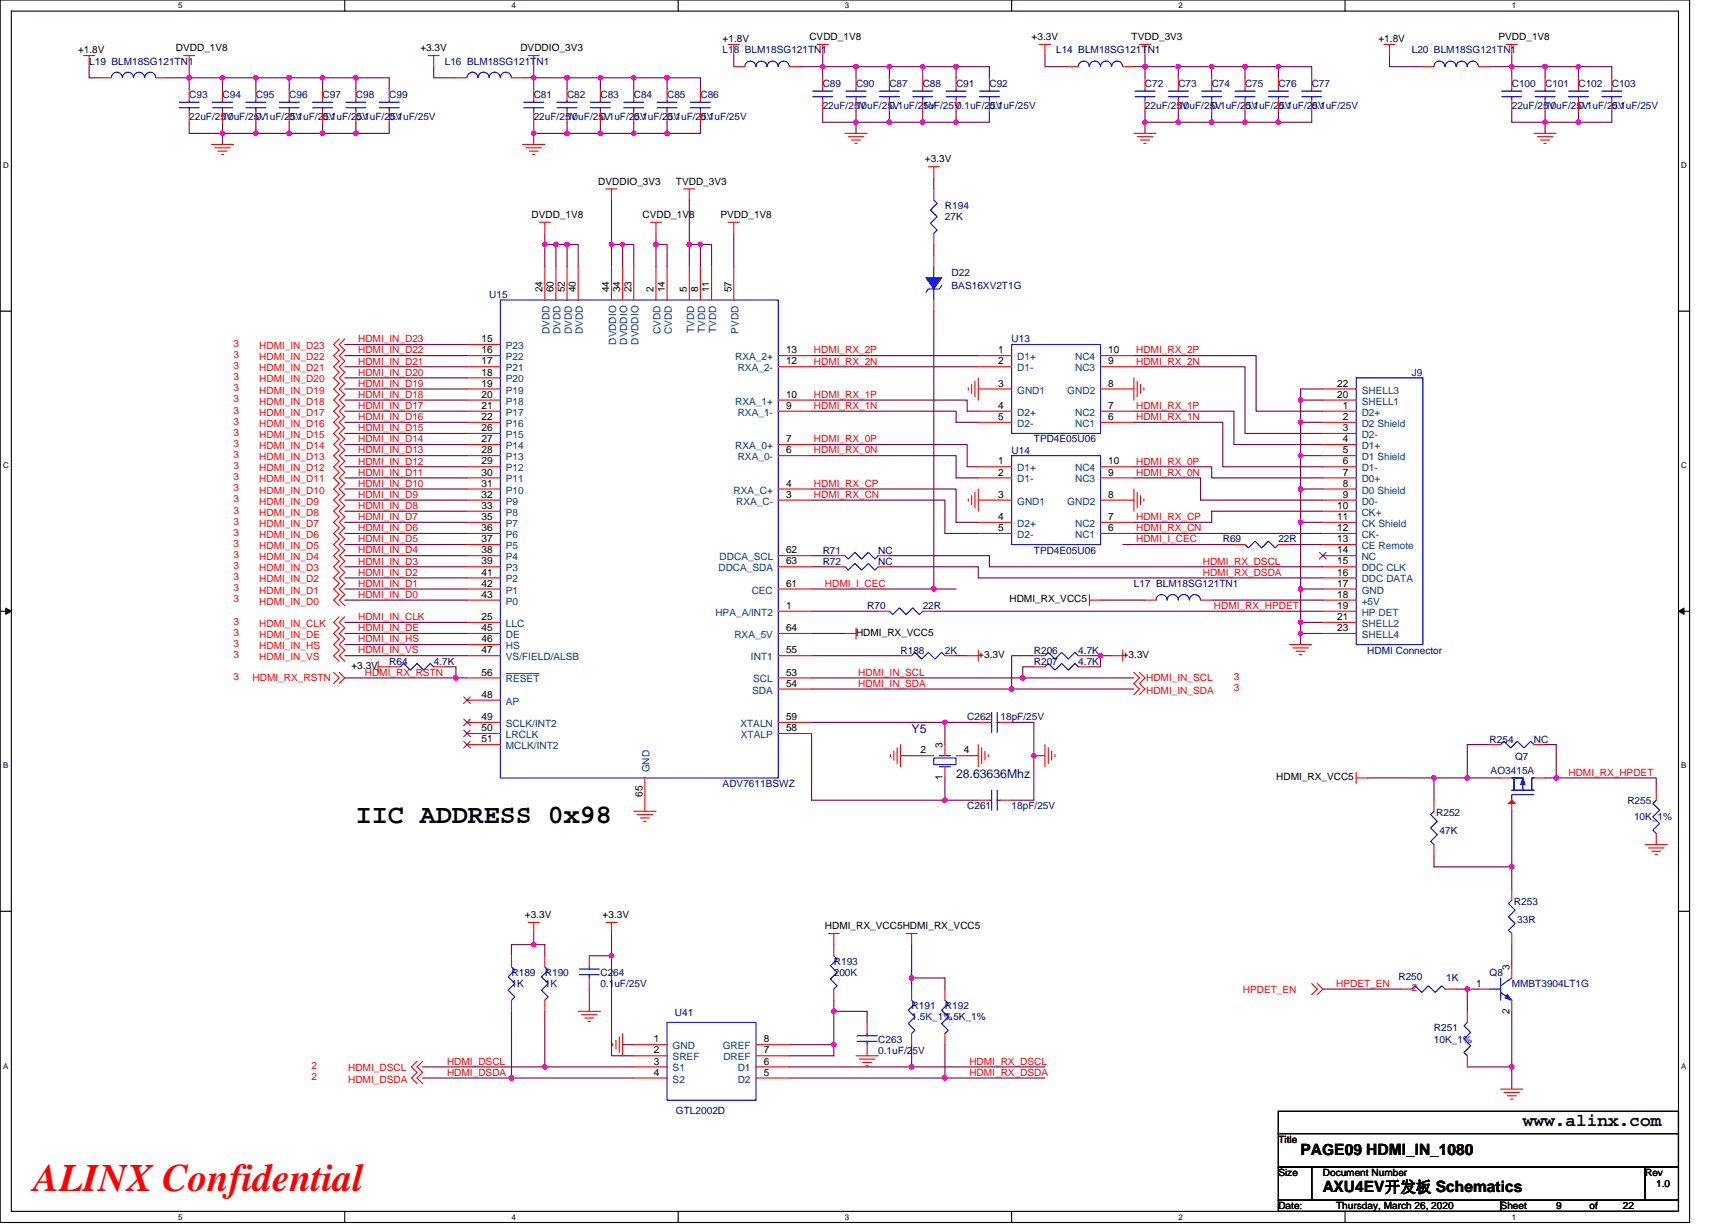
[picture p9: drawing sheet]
<svg xmlns="http://www.w3.org/2000/svg" width="297mm" height="210mm" viewBox="0 0 297 210" stroke-linecap="round" stroke-linejoin="round" font-family="sans-serif">
<path d="M0 0h289.6v209.5h-289.6zM1.9 1.9h285.8v205.7h-285.8z" fill="none" stroke="#000" stroke-width=".19"/>
<g fill="#fff">
<path d="M30.5 .2h.8v1.5h-.8z"/>
<path d="M30.5 207.8h.8v1.6h-.8z"/>
</g>
<path d="M59.1 0v1.9M59.1 207.6v1.9" fill="none" stroke="#000" stroke-width=".19"/>
<g fill="#fff">
<path d="M87.7 .2h.7v1.5h-.7z"/>
<path d="M87.7 207.8h.7v1.6h-.7z"/>
</g>
<path d="M116.2 0v1.9M116.2 207.6v1.9" fill="none" stroke="#000" stroke-width=".19"/>
<g fill="#fff">
<path d="M144.8 .2h.8v1.5h-.8z"/>
<path d="M144.8 207.8h.8v1.6h-.8z"/>
</g>
<path d="M173.4 0v1.9M173.4 207.6v1.9" fill="none" stroke="#000" stroke-width=".19"/>
<g fill="#fff">
<path d="M202 .2h.7v1.5h-.7z"/>
<path d="M202 207.8h.7v1.6h-.7z"/>
</g>
<path d="M230.5 0v1.9M230.5 207.6v1.9" fill="none" stroke="#000" stroke-width=".19"/>
<g fill="#fff">
<path d="M259.1 .2h.8v1.5h-.8z"/>
<path d="M259.1 207.8h.8v1.6h-.8z"/>
<path d="M.5 27.6h1v1.5h-1z"/>
<path d="M288.2 27.6h1v1.5h-1z"/>
<path d="M.5 79.1h1v1.5h-1z"/>
<path d="M288.2 79.1h1v1.5h-1z"/>
</g>
<path d="M0 53.3h1.9M287.7 53.3h1.9" fill="none" stroke="#000" stroke-width=".19"/>
<g fill="#fff">
<path d="M.5 130.5h.9v1.5h-.9z"/>
<path d="M288.2 130.5h.9v1.5h-.9z"/>
</g>
<path d="M0 104.8h1.9M287.7 104.8h1.9" fill="none" stroke="#000" stroke-width=".19"/>
<path d="M1 104.2l.9 .6-.9 .5zM287.7 104.8l.9-.6v1.1z" fill="#000" stroke="#000" stroke-width=".17"/>
<g fill="#fff">
<path d="M.5 181.9h.9v1.6h-.9z"/>
<path d="M288.2 181.9h.9v1.6h-.9z"/>
</g>
<path d="M0 156.2h1.9M287.7 156.2h1.9M219.1 190.5h68.6v3.8h-68.6zM219.1 194.3h68.6v5.7h-68.6zM219.1 200h5.7v5.7h-5.7zM219.1 205.7h38.1v1.9h-38.1zM224.8 200h57.2v5.7h-57.2zM257.2 205.7h30.5v1.9h-30.5zM282 200h5.7v5.7h-5.7z" fill="none" stroke="#000" stroke-width=".19"/>
<g fill="none" stroke="#800040" stroke-width=".19">
<path d="M15.3 11.4v1.9h1.9M28.6 13.3h3.8M32.4 11.4v1.9M32.4 13.3h5.7M32.4 13.3v1.9M38.1 13.3h5.8M38.1 13.3v1.9M43.9 13.3h5.7M43.9 13.3v1.9M49.6 13.3h5.7M49.6 13.3v1.9M55.3 13.3h5.7"/>
<path d="M55.3 13.3v1.9M61 13.3h5.7v1.9M61 13.3v1.9M74.3 11.4v1.9h3.8M89.6 13.3h1.9M91.5 11.4v1.9M91.5 13.3v1.9M91.5 13.3h5.7M97.2 13.3h5.7M97.2 13.3v1.9M102.9 13.3v1.9M102.9 13.3h5.7"/>
<path d="M108.6 13.3h5.7M108.6 13.3v1.9M114.3 13.3v1.9M114.3 13.3h5.8v1.9M125.8 9.5v1.9M137.2 11.4h3.8M141 11.4v1.9M141 19.1v1.9h5.7M141 9.5v1.9M141 11.4h5.7M146.7 11.4v1.9M146.7 11.4h5.7"/>
<path d="M146.7 19.1v1.9M152.4 11.4v1.9M152.4 19.1v1.9M152.4 11.4h5.8M158.2 19.1v1.9M158.2 11.4v1.9M158.2 11.4h5.7M163.9 19.1v1.9M163.9 11.4v1.9M163.9 11.4h5.7v1.9M169.6 19.1v1.9h-5.7M179.1 9.5v1.9h3.8"/>
<path d="M194.3 11.4h2M196.3 19.1v1.9M196.3 11.4h5.7M196.3 9.5v1.9M196.3 11.4v1.9M202 11.4v1.9M202 19.1v1.9M202 11.4h5.7M207.7 19.1v1.9M207.7 11.4v1.9M207.7 11.4h5.7M213.4 11.4v1.9"/>
<path d="M213.4 11.4h5.7M213.4 19.1v1.9M219.1 19.1v1.9M219.1 11.4v1.9M219.1 11.4h5.7v1.9M224.8 19.1v1.9h-5.7M238.2 9.5v1.9h5.7M255.3 11.4h3.8M259.1 9.5v1.9M259.1 19.1v1.9h5.7M259.1 11.4v1.9M259.1 11.4h5.7"/>
<path d="M264.8 19.1v1.9M264.8 11.4v1.9M264.8 11.4h5.7M270.5 11.4h5.8v1.9M270.5 19.1v1.9M270.5 11.4v1.9M276.3 19.1v1.9h-5.8M32.4 21v1.9h5.7M38.1 21v1.9M38.1 22.9h5.8M38.1 22.9v1.9M43.9 21v1.9"/>
<path d="M43.9 22.9h5.7M49.6 22.9h5.7M49.6 21v1.9M55.3 22.9h5.7M55.3 21v1.9M61 21v1.9M66.7 21v1.9h-5.7M91.5 21v1.9h5.7M91.5 22.9v1.9M97.2 21v1.9M97.2 22.9h5.7M102.9 21v1.9"/>
<path d="M102.9 22.9h5.7M104.8 34.3v7.6M108.6 21v1.9M108.6 22.9h5.7M114.3 21v1.9M118.1 34.3v7.6M120.1 21v1.9h-5.8M146.7 21h5.7M146.7 21v1.9M152.4 21h5.8M158.2 21h5.7M160.1 30.5v1.9"/>
<path d="M196.3 21v1.9M196.3 21h5.7M202 21h5.7M207.7 21h5.7M213.4 21h5.7M264.8 21h5.7M264.8 21v1.9M59.1 59.1h20.9M93.4 41.9v3.8M93.4 40v1.9h1.9M95.3 41.9v3.8M95.3 41.9h1.9v3.8"/>
<path d="M97.2 41.9h1.9v3.8M104.8 41.9h1.9v3.8M104.8 41.9v3.8M106.7 41.9h1.9v3.8M112.4 41.9h1.9v3.8M112.4 41.9v3.8M112.4 40v1.9M118.1 41.9h2v3.8M118.1 41.9v3.8M120.1 41.9h1.9v3.8M125.8 40v5.7M160.1 41.9v1.9"/>
<path d="M160.1 53.3v47.7M59.1 78.1h20.9M59.1 62.9h20.9M59.1 64.8h20.9M59.1 66.7h20.9M59.1 68.6h20.9M59.1 70.5h20.9M59.1 72.4h20.9M59.1 74.3h20.9M59.1 76.2h20.9M59.1 61h20.9M139.1 68.6h26.7v1.9h1.9"/>
<path d="M139.1 70.5h24.8v1.9h3.8M139.1 78.1h24.8v3.8h3.8M139.1 61h28.6M139.1 62.9h28.6M139.1 76.2h26.7v3.8h1.9M194.3 61h21v9.5h11.4M194.3 62.9h19.1v11.4h13.3M194.3 70.5h17.2v5.7h15.2M194.3 72.4h15.3v7.6h17.1M222.9 68.6h3.8M222.9 72.4h3.8M222.9 78.1h3.8"/>
<path d="M222.9 68.6v3.8M222.9 72.4v5.7M222.9 78.1v5.7M226.7 66.7h-3.8v1.9M59.1 80h20.9M59.1 81.9h20.9M59.1 83.8h20.9M59.1 85.7h20.9M59.1 87.6h20.9M59.1 93.3h20.9M59.1 95.2h20.9M59.1 97.2h20.9"/>
<path d="M59.1 99.1h20.9M59.1 89.5h20.9M59.1 91.4h20.9M139.1 83.8h24.8v5.7h3.8M139.1 85.7h22.9v5.7h5.7M139.1 97.2h3.8M139.1 95.2h3.8M152.4 97.2h15.3v1.9h59M152.4 95.2h17.2v2h57.1M192.4 93.3h19.1M194.3 81.9h11.5v3.8h20.9M194.3 80h13.4v1.9h19"/>
<path d="M194.3 91.4h32.4M221 93.3h5.7M222.9 83.8h3.8M222.9 89.5h3.8M222.9 83.8v5.7M222.9 89.5v11.5M226.7 87.6h-19v1.9h-13.4M59.1 112.4h20.9M59.1 110.5h20.9M59.1 101h20.9M59.1 102.9h20.9M59.1 106.7h20.9"/>
<path d="M59.1 108.6h20.9M59.1 116.2h19M76.2 114.3h1.9v1.9M78.1 116.2h1.9M139.1 112.4h15.2M139.1 108.6h5.7M139.1 101h21M139.1 104.8h11.4M160.1 101h3.8M160.1 104.8h66.6M163.9 112.4h1.9M173.4 118.1h20.9"/>
<path d="M175.3 116.2h19M177.2 114.3h-1.9v1.9h-36.2M177.2 112.4h-3.8v5.7h-34.3M186.7 112.4h1.9v1.9h-1.9M188.6 112.4h1.9M188.6 102.9h7.7M207.7 102.9h19M222.9 108.6h3.8M222.9 101h3.8M222.9 106.7h3.8M222.9 108.6v1.9M222.9 101v5.7"/>
<path d="M222.9 106.7v1.9M139.1 125.7v11.5h22.9M139.1 123.8h22.9M154.3 129.5h3.9M162 123.8v3.8M162 133.3v3.9M162 137.2h5.7M162 123.8h5.7M165.8 129.5h1.9M173.4 123.8h3.8v5.7M177.2 129.5h1.9M177.2 129.5v7.7h-3.8"/>
<path d="M234.4 133.3h11.4M245.8 133.3v3.9M245.8 133.3h5.7M251.5 133.3h5.7M255.3 127.6h-3.8v5.7M259.1 139.1v9.5M264.8 133.3h1.9M264.8 127.6h1.9v5.7M266.7 133.3h17.2v2M245.8 146.7v1.9h13.3M259.1 148.6v3.8M87.7 173.4v11.4"/>
<path d="M91.5 161.9h1.9v1.9M91.5 161.9h-3.8v1.9M91.5 160v1.9M93.4 173.4v9.5M101 169.5v3.9M101 163.8h3.8v17.2h3.8M104.8 160v3.8M106.7 179.1h1.9M135.3 179.1h7.6M142.9 171.4v2M142.9 179.1v1.9h-7.6M142.9 173.4v5.7"/>
<path d="M142.9 173.4h5.7v1.9M156.2 167.6h5.8v1.9M156.2 167.6v1.9M156.2 161.9v5.7M156.2 179.1v3.8M162 179.1v5.7M226.7 169.5h13.4M249.6 169.5h1.9M251.5 169.5v3.9M251.5 169.5h1.9M259.1 173.4v9.5M259.1 161.9v3.8"/>
<path d="M72.4 182.9h21M72.4 184.8h15.3M87.7 184.8h20.9M93.4 182.9h15.2M135.3 182.9h20.9M135.3 184.8h26.7M156.2 182.9h22.9M162 184.8h17.1M251.5 182.9h7.6M259.1 182.9v3.8"/>
</g>
<g fill="#f0f" stroke="#f0f" stroke-width=".19">
<circle cx="222.9" cy="108.6" r=".38"/>
<circle cx="222.9" cy="72.4" r=".38"/>
<circle cx="222.9" cy="68.6" r=".38"/>
<circle cx="222.9" cy="83.8" r=".38"/>
<circle cx="222.9" cy="78.1" r=".38"/>
<circle cx="222.9" cy="89.5" r=".38"/>
<circle cx="222.9" cy="106.7" r=".38"/>
<circle cx="222.9" cy="101" r=".38"/>
<circle cx="161.9" cy="137.1" r=".38"/>
<circle cx="161.9" cy="123.8" r=".38"/>
<circle cx="177.2" cy="129.5" r=".38"/>
<circle cx="95.3" cy="41.9" r=".38"/>
<circle cx="93.4" cy="41.9" r=".38"/>
<circle cx="97.2" cy="41.9" r=".38"/>
<circle cx="104.8" cy="41.9" r=".38"/>
<circle cx="106.7" cy="41.9" r=".38"/>
<circle cx="120" cy="41.9" r=".38"/>
<circle cx="118.1" cy="41.9" r=".38"/>
<circle cx="112.4" cy="41.9" r=".38"/>
<circle cx="78.1" cy="116.2" r=".38"/>
<circle cx="251.5" cy="169.5" r=".38"/>
<circle cx="259.1" cy="182.9" r=".38"/>
<circle cx="251.5" cy="133.3" r=".38"/>
<circle cx="259.1" cy="148.6" r=".38"/>
<circle cx="245.8" cy="133.3" r=".38"/>
<circle cx="266.7" cy="133.3" r=".38"/>
<circle cx="142.9" cy="173.3" r=".38"/>
<circle cx="91.5" cy="161.9" r=".38"/>
<circle cx="93.4" cy="182.9" r=".38"/>
<circle cx="87.7" cy="184.8" r=".38"/>
<circle cx="156.2" cy="167.6" r=".38"/>
<circle cx="156.2" cy="182.9" r=".38"/>
<circle cx="161.9" cy="184.8" r=".38"/>
<circle cx="142.9" cy="179.1" r=".38"/>
<circle cx="104.8" cy="163.8" r=".38"/>
<circle cx="160" cy="101" r=".38"/>
<circle cx="43.8" cy="22.8" r=".38"/>
<circle cx="38.1" cy="22.8" r=".38"/>
<circle cx="43.8" cy="13.3" r=".38"/>
<circle cx="55.3" cy="13.3" r=".38"/>
<circle cx="49.6" cy="13.3" r=".38"/>
<circle cx="61" cy="13.3" r=".38"/>
<circle cx="55.3" cy="22.8" r=".38"/>
<circle cx="49.6" cy="22.8" r=".38"/>
<circle cx="61" cy="22.8" r=".38"/>
<circle cx="38.1" cy="13.3" r=".38"/>
<circle cx="32.4" cy="13.3" r=".38"/>
<circle cx="114.3" cy="13.3" r=".38"/>
<circle cx="108.6" cy="13.3" r=".38"/>
<circle cx="114.3" cy="22.8" r=".38"/>
<circle cx="108.6" cy="22.8" r=".38"/>
<circle cx="91.5" cy="13.3" r=".38"/>
<circle cx="97.2" cy="13.3" r=".38"/>
<circle cx="102.9" cy="13.3" r=".38"/>
<circle cx="102.9" cy="22.8" r=".38"/>
<circle cx="91.5" cy="22.8" r=".38"/>
<circle cx="97.2" cy="22.8" r=".38"/>
<circle cx="152.4" cy="11.4" r=".38"/>
<circle cx="146.7" cy="11.4" r=".38"/>
<circle cx="141" cy="11.4" r=".38"/>
<circle cx="152.4" cy="20.9" r=".38"/>
<circle cx="146.7" cy="20.9" r=".38"/>
<circle cx="163.9" cy="20.9" r=".38"/>
<circle cx="158.1" cy="20.9" r=".38"/>
<circle cx="163.9" cy="11.4" r=".38"/>
<circle cx="158.1" cy="11.4" r=".38"/>
<circle cx="196.2" cy="11.4" r=".38"/>
<circle cx="207.7" cy="20.9" r=".38"/>
<circle cx="202" cy="11.4" r=".38"/>
<circle cx="196.2" cy="20.9" r=".38"/>
<circle cx="202" cy="20.9" r=".38"/>
<circle cx="219.1" cy="20.9" r=".38"/>
<circle cx="213.4" cy="20.9" r=".38"/>
<circle cx="219.1" cy="11.4" r=".38"/>
<circle cx="213.4" cy="11.4" r=".38"/>
<circle cx="207.7" cy="11.4" r=".38"/>
<circle cx="270.5" cy="11.4" r=".38"/>
<circle cx="270.5" cy="20.9" r=".38"/>
<circle cx="264.8" cy="20.9" r=".38"/>
<circle cx="259.1" cy="11.4" r=".38"/>
<circle cx="264.8" cy="11.4" r=".38"/>
<circle cx="173.4" cy="118.1" r=".38"/>
<circle cx="175.3" cy="116.2" r=".38"/>
<circle cx="188.6" cy="112.4" r=".38"/>
</g>
<g fill="none" stroke="#f00" stroke-width=".19">
<path d="M14.3 9.5h1.9M15.3 9.5v1.9M17.2 13.3h1.9M26.7 13.3h1.9M31.5 9.5h1.9M32.4 9.5v1.9M32.4 15.2v1.9M32.4 19v2M38.1 15.2v1.9M38.1 19v2M43.9 15.2v1.9M43.9 19v2"/>
<path d="M49.6 15.2v1.9M49.6 19v2M55.3 15.2v1.9M55.3 19v2M61 15.2v1.9M61 19v2M66.7 15.2v1.9M66.7 19v2M73.4 9.5h1.9M74.3 9.5v1.9M78.1 13.3h1.9M87.7 13.3h1.9"/>
<path d="M90.5 9.5h1.9M91.5 9.5v1.9M91.5 15.2v1.9M91.5 19v2M97.2 15.2v1.9M97.2 19v2M102.9 15.2v1.9M102.9 19v2M108.6 15.2v1.9M108.6 19v2M114.3 15.2v1.9M114.3 19v2"/>
<path d="M120.1 15.2v1.9M120.1 19v2M124.8 7.6h1.9M125.8 7.6v1.9M125.8 11.4h1.9M135.3 11.4h1.9M140.1 7.6h1.9M141 7.6v1.9M141 13.3v1.9M141 17.1v2M146.7 13.3v1.9M146.7 17.1v2"/>
<path d="M152.4 13.3v1.9M152.4 17.1v2M158.2 13.3v1.9M158.2 17.1v2M163.9 13.3v1.9M163.9 17.1v2M169.6 13.3v1.9M169.6 17.1v2M178.2 7.6h1.9M179.1 7.6v1.9M182.9 11.4h1.9M192.4 11.4h1.9"/>
<path d="M195.3 7.6h1.9M196.3 7.6v1.9M196.3 13.3v1.9M196.3 17.1v2M202 13.3v1.9M202 17.1v2M207.7 13.3v1.9M207.7 17.1v2M213.4 13.3v1.9M213.4 17.1v2M219.1 13.3v1.9M219.1 17.1v2"/>
<path d="M224.8 13.3v1.9M224.8 17.1v2M237.2 7.6h1.9M238.2 7.6v1.9M243.9 11.4h1.9M253.4 11.4h1.9M258.2 7.6h1.9M259.1 7.6v1.9M259.1 13.3v1.9M259.1 17.1v2M264.8 13.3v1.9M264.8 17.1v2"/>
<path d="M270.5 13.3v1.9M270.5 17.1v2M276.3 13.3v1.9M276.3 17.1v2M36.2 24.8h3.8M36.8 25.3h2.7M37.4 25.9h1.5M37.9 26.5h.4M89.6 24.8h3.8M90.1 25.3h2.7M90.7 25.9h1.5M91.3 26.5h.4"/>
<path d="M92.4 38.1h1.9M93.4 38.1v1.9M103.9 32.4h1.9M104.8 32.4v1.9M111.5 38.1h1.9M112.4 38.1v1.9M117.2 32.4h1.9M118.1 32.4v1.9M124.8 38.1h1.9M125.8 38.1v1.9M144.8 22.9h3.8M145.4 23.4h2.7"/>
<path d="M146 24h1.5M146.5 24.6h.4M159.1 28.6h1.9M160.1 28.6v1.9M160.1 32.4v1.9M194.3 22.9h3.9M194.9 23.4h2.7M195.5 24h1.5M196.1 24.6h.3M262.9 22.9h3.8M263.5 23.4h2.7M264.1 24h1.5"/>
<path d="M264.6 24.6h.4M58.1 58.1l-.9 1 .9 .9-.9 1 .9 .9-.9 1 .9 .9-.9 1 .9 .9-.9 1 .9 .9-.9 1 .9 .9-.9 1 .9 .9-.9 1 .9 .9-.9 1 .9 .9-.9 1 .9 1-.9 .9 .9 1-.9 .9 .9 1-.9 .9 .9 1-.9 .9 .9 1-.9 .9 .9 1-.9 .9 .9 1-.9 .9 .9 1-.9 .9 .9 1-.9 .9 .9 1-.9 .9 .9 1-.9 1 .9 .9-.9 1 .9 .9-.9 1 .9 .9-.9 1 .9 .9M59.1 58.1l-1 1 1 .9-1 1 1 .9-1 1 1 .9-1 1 1 .9-1 1 1 .9-1 1 1 .9-1 1 1 .9-1 1 1 .9-1 1 1 .9-1 1 1 1-1 .9 1 1-1 .9 1 1-1 .9 1 1-1 .9 1 1-1 .9 1 1-1 .9 1 1-1 .9 1 1-1 .9 1 1-1 .9 1 1-1 .9 1 1-1 1 1 .9-1 1 1 .9-1 1 1 .9-1 1 1 .9M80 59.1h5.8M93.4 45.7v5.7M95.3 45.7v5.7M97.2 45.7v5.7M99.1 45.7v5.7M104.8 45.7v5.7M106.7 45.7v5.7M108.6 45.7v5.7M112.4 45.7v5.7"/>
<path d="M114.3 45.7v5.7M118.1 45.7v5.7M120.1 45.7v5.7M122 45.7v5.7M125.8 45.7v5.7M160.1 43.8v1.9M160.1 51.4v1.9M160.1 40v1.9M80 61h5.8M80 62.9h5.8M80 64.8h5.8M80 66.7h5.8"/>
<path d="M80 68.6h5.8M80 70.5h5.8M80 72.4h5.8M80 74.3h5.8M80 76.2h5.8M80 78.1h5.8M133.4 78.1h5.7M133.4 76.2h5.7M133.4 70.5h5.7M133.4 68.6h5.7M133.4 62.9h5.7M133.4 61h5.7"/>
<path d="M166 66.5v.4M166.5 65.9v1.5M167.1 65.3v2.7M167.7 61h5.7M167.7 62.9h5.7M167.7 66.7h5.7M167.7 70.5h5.7M167.7 72.4h5.7M167.7 64.8v3.8M188.6 72.4h5.7M188.6 70.5h5.7M188.6 62.9h5.7"/>
<path d="M188.6 61h5.7M188.6 66.7h5.7M194.3 64.8v3.8M194.9 65.3v2.7M195.5 65.9v1.5M196.1 66.5v.4M226.7 68.6h5.7M226.7 70.5h5.7M226.7 72.4h5.7M226.7 74.3h5.7M226.7 76.2h5.7M226.7 78.1h5.7"/>
<path d="M226.7 66.7h5.7M80 80h5.8M80 81.9h5.8M80 83.8h5.8M80 85.7h5.8M80 87.6h5.8M80 89.5h5.8M80 91.4h5.8M80 93.3h5.8M80 95.2h5.8M80 97.2h5.8M80 99.1h5.8"/>
<path d="M133.4 85.7h5.7M133.4 83.8h5.7M133.4 95.2h5.7M133.4 97.2h5.7M142.9 95.2h1.9M142.9 97.2h1.9M150.5 95.2h1.9M150.5 97.2h1.9M166 85.5v.4M166.5 85v1.5M167.1 84.4v2.7M167.7 80h5.7"/>
<path d="M167.7 81.9h5.7M167.7 85.7h5.7M167.7 89.5h5.7M167.7 91.4h5.7M167.7 83.8v3.8M188.6 91.4h5.7M188.6 89.5h5.7M188.6 81.9h5.7M188.6 80h5.7M188.6 85.7h5.7M194.3 83.8v3.8M194.9 84.4v2.7"/>
<path d="M195.5 85v1.5M196.1 85.5v.4M211.5 93.3h1.9M219.1 93.3h1.9M226.7 80h5.7M226.7 81.9h5.7M226.7 83.8h5.7M226.7 85.7h5.7M226.7 87.6h5.7M226.7 89.5h5.7M226.7 91.4h5.7M226.7 93.3h5.7"/>
<path d="M226.7 95.2h5.7M226.7 97.2h5.7M226.7 99.1h5.7M57.2 115.3l.9 .9-.9 1M58.1 105.7l-.9 1 .9 .9-.9 1 .9 .9-.9 1 .9 .9-.9 1 .9 .9M58.1 115.3l1 .9-1 1M59.1 105.7l-1 1 1 .9-1 1 1 .9-1 1 1 .9-1 1 1 .9M64.8 114.3h3.8M64.8 113.3v2M74.3 114.3h1.9M80 106.7h5.8M80 101h5.8"/>
<path d="M80 102.9h5.8M80 108.6h5.8M80 110.5h5.8M80 112.4h5.8M80 116.2h5.8M133.4 104.8h5.7M133.4 116.2h5.7M133.4 118.1h5.7M133.4 112.4h5.7M133.4 101h5.7M133.4 108.6h5.7M144.8 108.6h1.9"/>
<path d="M146.7 107.6v1.9M150.5 104.8h1.9M154.3 112.4h1.9M158.2 104.8h1.9M162 112.4h1.9M165.8 112.4h1.9M167.7 111.4v1.9M177.2 112.4h1.9M177.2 114.3h1.9M184.8 112.4h1.9M184.8 114.3h1.9M186.7 102.9h1.9"/>
<path d="M186.7 101.9v1.9M190.5 112.4h1.9M192.4 111.4v1.9M194.3 115.3l1 .9-1 1 1 .9-1 1M195.3 115.3l1 .9-1 1 1 .9-1 1M196.3 102.9h1.9M205.8 102.9h1.9M221 110.5h3.8M221.6 111.1h2.7M222.2 111.6h1.5M222.7 112.2h.4M226.7 106.7h5.7"/>
<path d="M226.7 101h5.7M226.7 102.9h5.7M226.7 104.8h5.7M226.7 108.6h5.7M80 120h5.8M80 123.8h5.8M80 125.7h5.8M80 127.6h5.8M108.6 139.1h3.8M109.2 139.6h2.7M110.5 133.3v5.8M133.4 125.7h5.7"/>
<path d="M133.4 123.8h5.7M152.6 129.3v.4M153.2 128.8v1.5M153.8 128.2v2.7M154.3 127.6v3.8M158.2 129.5h1.9M162 131.4v2M162 127.6v1.9M163.9 129.5h1.9M167.7 127.6v3.8M167.7 137.2h1.9M167.7 123.8h1.9"/>
<path d="M168.3 128.2v2.7M168.8 128.8v1.5M169.4 129.3v.4M171.5 137.2h1.9M171.5 123.8h1.9M179.1 127.6v3.8M179.7 128.2v2.7M180.3 128.8v1.5M180.8 129.3v.4M232.4 133.3h2M232.4 132.4v1.9M245.8 137.2v1.9"/>
<path d="M255.3 127.6h1.9M257.2 133.3h1.9M259.1 137.2v1.9M262.9 133.3h1.9M262.9 127.6h1.9M283.9 135.3v1.9M90.5 158.1h1.9M91.5 158.1v1.9M103.9 158.1h1.9M104.8 158.1v1.9M109.8 140.2h1.5M110.3 140.8h.4"/>
<path d="M245.8 144.8v1.9M259.1 152.4v1.9M282 144.8h3.8M282.6 145.4h2.6M283.1 145.9h1.5M283.7 146.5h.4M283.9 142.9v1.9M87.7 163.8v1.9M87.7 171.4v2M93.4 163.8v1.9M93.4 171.4v2M99.1 173.4h3.8"/>
<path d="M99.7 173.9h2.6M100.2 174.5h1.6M100.8 175.1h.4M101 163.8v1.9M101 167.6v1.9M105 178.9v.4M105.6 178.3v1.5M106.1 177.7v2.7M106.7 177.2v3.8M108.6 179.1h5.7M129.6 179.1h5.7M142 160h1.9"/>
<path d="M142.9 160v3.8M142.9 169.5v2M148.6 175.3v1.9M148.6 179.1v1.9M155.3 160h1.9M156.2 160v1.9M156.2 169.5v1.9M156.2 177.2v1.9M162 169.5v1.9M162 177.2v1.9M224.8 168.6l1 .9-1 1M225.8 168.6l.9 .9-.9 1"/>
<path d="M240.1 169.5h1.9M247.7 169.5h1.9M251.5 173.4v1.9M253.4 169.5h1.9M259.1 171.4v2M259.1 165.7v1.9M259.1 160v1.9M71.5 181.9l-1 1 1 .9-1 1 1 .9M72.4 181.9l-.9 1 .9 .9-.9 1 .9 .9M108.6 181h5.7M108.6 182.9h5.7M108.6 184.8h5.7"/>
<path d="M129.6 184.8h5.7M129.6 182.9h5.7M129.6 181h5.7M146.7 181h3.8M147.3 181.5h2.7M147.9 182.1h1.5M148.4 182.7h.4M251.5 181v1.9M257.2 186.7h3.8M257.8 187.3h2.7M258.4 187.8h1.5M258.9 188.4h.4"/>
</g>
<g fill="none" stroke="#00f" stroke-width=".19">
<path d="M21 13.3a.94 .94 0 0 0-1-.9 .94 .94 0 0 0-.9 .9M24.8 13.3a.95 .95 0 0 0-1-.9 .95 .95 0 0 0-.9 .9 .94 .94 0 0 0-1-.9 .94 .94 0 0 0-.9 .9M26.7 13.3a.94 .94 0 0 0-1-.9 .94 .94 0 0 0-.9 .9M30.7 18.5h3.4M30.7 17.5h3.4M32.4 17.1v.4M32.4 18.5v.5M36.4 18.5h3.5M36.4 17.5h3.5M38.1 17.1v.4M38.1 18.5v.5M42.1 18.5h3.5"/>
<path d="M42.1 17.5h3.5M43.9 17.1v.4M43.9 18.5v.5M47.9 18.5h3.4M47.9 17.5h3.4M49.6 17.1v.4M49.6 18.5v.5M53.6 18.5h3.4M53.6 17.5h3.4M55.3 17.1v.4M55.3 18.5v.5M59.3 18.5h3.4"/>
<path d="M59.3 17.5h3.4M61 17.1v.4M61 18.5v.5M65 18.5h3.4M65 17.5h3.4M66.7 17.1v.4M66.7 18.5v.5M81.9 13.3a.94 .94 0 0 0-.9-.9 .94 .94 0 0 0-1 .9M87.6 13.3a.95 .95 0 0 0-.9-.9 .95 .95 0 0 0-1 .9 .95 .95 0 0 0-.9-.9 .95 .95 0 0 0-1 .9 .94 .94 0 0 0-.9-.9 .94 .94 0 0 0-.9 .9M89.8 18.5h3.4M89.8 17.5h3.4M91.5 17.1v.4"/>
<path d="M91.5 18.5v.5M95.5 18.5h3.4M95.5 17.5h3.4M97.2 17.1v.4M97.2 18.5v.5M101.2 18.5h3.4M101.2 17.5h3.4M102.9 17.1v.4M102.9 18.5v.5M106.9 18.5h3.4M106.9 17.5h3.4M108.6 17.1v.4"/>
<path d="M108.6 18.5v.5M112.6 18.5h3.5M112.6 17.5h3.5M114.3 17.1v.4M114.3 18.5v.5M118.3 18.5h3.5M118.3 17.5h3.5M120.1 17.1v.4M120.1 18.5v.5M129.6 11.4a.94 .94 0 0 0-1-.9 .94 .94 0 0 0-.9 .9M133.4 11.4a.95 .95 0 0 0-1-.9 .95 .95 0 0 0-.9 .9 .94 .94 0 0 0-1-.9 .94 .94 0 0 0-.9 .9M135.3 11.4a.94 .94 0 0 0-1-.9 .94 .94 0 0 0-.9 .9"/>
<path d="M139.3 16.6h3.4M139.3 15.6h3.4M141 15.2v.4M141 16.6v.5M145 16.6h3.4M145 15.6h3.4M146.7 15.2v.4M146.7 16.6v.5M150.7 16.6h3.5M150.7 15.6h3.5M152.4 15.2v.4M152.4 16.6v.5"/>
<path d="M156.4 16.6h3.5M156.4 15.6h3.5M158.2 15.2v.4M158.2 16.6v.5M162.2 16.6h3.4M162.2 15.6h3.4M163.9 15.2v.4M163.9 16.6v.5M167.9 16.6h3.4M167.9 15.6h3.4M169.6 15.2v.4M169.6 16.6v.5"/>
<path d="M186.7 11.4a.94 .94 0 0 0-.9-.9 .94 .94 0 0 0-1 .9M190.5 11.4a.95 .95 0 0 0-.9-.9 .95 .95 0 0 0-1 .9 .94 .94 0 0 0-.9-.9 .94 .94 0 0 0-1 .9M192.4 11.4a.94 .94 0 0 0-.9-.9 .94 .94 0 0 0-1 .9M194.5 16.6h3.5M194.5 15.6h3.5M196.3 15.2v.4M196.3 16.6v.5M200.3 16.6h3.4M200.3 15.6h3.4M202 15.2v.4M202 16.6v.5M206 16.6h3.4"/>
<path d="M206 15.6h3.4M207.7 15.2v.4M207.7 16.6v.5M211.7 16.6h3.4M211.7 15.6h3.4M213.4 15.2v.4M213.4 16.6v.5M217.4 16.6h3.4M217.4 15.6h3.4M219.1 15.2v.4M219.1 16.6v.5M223.1 16.6h3.4"/>
<path d="M223.1 15.6h3.4M224.8 15.2v.4M224.8 16.6v.5M249.6 11.4a.95 .95 0 0 0-1-.9 .95 .95 0 0 0-.9 .9 .94 .94 0 0 0-1-.9 .94 .94 0 0 0-.9 .9M253.4 11.4a.95 .95 0 0 0-1-.9 .95 .95 0 0 0-.9 .9 .94 .94 0 0 0-1-.9 .94 .94 0 0 0-.9 .9M257.4 16.6h3.4M257.4 15.6h3.4M259.1 15.2v.4M259.1 16.6v.5M263.1 16.6h3.4M263.1 15.6h3.4M264.8 15.2v.4"/>
<path d="M264.8 16.6v.5M268.8 16.6h3.5M268.8 15.6h3.5M270.5 15.2v.4M270.5 16.6v.5M274.5 16.6h3.5M274.5 15.6h3.5M276.3 15.2v.4M276.3 16.6v.5M160.1 34.3l.5 .6-1.1 1.1 1.1 1.1-1.1 1.2 1.1 1.1-.5 .6M85.8 51.4h47.6v81.9h-47.6zM160.1 45.7v1.9"/>
<path d="M160.1 49.5v1.9M161.4 49l-.4 .5h-1.9l-.4 .6M173.4 59.1h15.2v15.2h-15.2zM173.4 78.1h15.2v15.2h-15.2zM232.4 64.8h11.5v45.7h-11.5zM144.8 95.2l.6 .6 1.1-1.1 1.2 1.1 1.1-1.1 1.2 1.1 .5-.6M144.8 97.2l.6 .5 1.1-1.1 1.2 1.1 1.1-1.1 1.2 1.1 .5-.5M213.4 93.3l.6 .6 1.1-1.1 1.2 1.1 1.1-1.1 1.1 1.1 .6-.6M68.6 114.3l.6-.6 1.1 1.2 1.2-1.2 1.1 1.2 1.2-1.2 .5 .6M152.4 104.8l.6 .5 1.2-1.1 1.1 1.1 1.1-1.1 1.2 1.1 .6-.5M156.2 112.4l.6-.6 1.2 1.2 1.1-1.2 1.1 1.2 1.2-1.2 .6 .6M179.1 112.4l.6-.6 1.1 1.2 1.2-1.2 1.1 1.2 1.2-1.2 .5 .6"/>
<path d="M179.1 114.3l.6-.6 1.1 1.2 1.2-1.2 1.1 1.2 1.2-1.2 .5 .6M198.2 102.8a.94 .94 0 0 1 .9-.9 .94 .94 0 0 1 .9 .9M200.1 102.8a.94 .94 0 0 1 .9-.9 .94 .94 0 0 1 .9 .9 .95 .95 0 0 1 1-.9 .95 .95 0 0 1 1 .9M203.9 102.8a.94 .94 0 0 1 .9-.9 .94 .94 0 0 1 1 .9M160.1 129.9h3.8v1.2h-3.8zM161 131.4h1.9M161 129.5h1.9M162 129.5h.1M162 131.4h.1M169.6 137.2h.4M169.6 123.8h.4M170 135.4v3.5"/>
<path d="M170 122.1v3.4M170.9 137.2h.6M170.9 123.8h.6M170.9 135.4v3.5M170.9 122.1v3.4M245.8 139.1l-.6 .5 1.2 1.2-1.2 1.1 1.2 1.2-1.2 1.1 .6 .6M257.2 127.6l.6-.5 1.1 1.1 1.2-1.1 1.1 1.1 1.2-1.1 .5 .5M259.1 133.3h1.9M259.1 135.4h3.8M259.5 133.5v1.8M259.5 133.4v2M261 134.3v1.1"/>
<path d="M262.5 135.3v-2h.4h-.4v2.1M262.9 136.2h-3.8v1M283.9 137.2l-.6 .5 1.2 1.2-1.2 1.1 1.2 1.2-1.2 1.1 .6 .6M259.1 154.3l-.6 .6 1.2 1.1-1.2 1.2 1.2 1.1-1.2 1.1 .6 .6M87.7 165.7l.5 .6-1.1 1.1 1.1 1.2-1.1 1.1 1.1 1.2-.5 .5M93.4 165.7l.6 .6-1.2 1.1 1.2 1.2-1.2 1.1 1.2 1.2-.6 .5M99.3 167.1h3.4M99.3 166.1h3.4M101 165.7v.4M101 167.1v.5M114.3 175.3h15.3v13.3h-15.3zM142.9 163.8l.6 .6-1.2 1.1 1.2 1.2-1.2 1.1 1.2 1.2-.6 .5"/>
<path d="M146.9 178.5h3.4M146.9 177.5h3.4M148.6 177.2v.3M148.6 178.5v.6M156.2 171.4l.6 .6-1.1 1.2 1.1 1.1-1.1 1.2 1.1 1.1-.6 .6M162 171.4l.5 .6-1.1 1.2 1.1 1.1-1.1 1.2 1.1 1.1-.5 .6M242 169.5l.5-.5 1.2 1.1 1.1-1.1 1.2 1.1 1.1-1.1 .6 .5M251.5 175.3l-.6 .5 1.2 1.2-1.2 1.1 1.2 1.2-1.2 1.1 .6 .6M255.3 169.5h1.9M257.2 167.6v3.9M257.2 170.1l1.9 1.4M259.1 167.6l-1.9 1.4"/>
</g>
<g fill="#00f" stroke="#00f" stroke-width=".19">
<path d="M158.7 47.6h2.7l-1.3 1.9z" fill-rule="evenodd"/>
<path d="M261 133.3l.4 1.2h-.8z" fill-rule="evenodd"/>
<path d="M258.4 170.5l.7 .9-1.1-.3z" fill-rule="evenodd"/>
</g>
<path d="M258.5 137.7l.6-.5 .6 .5z" fill="#f00" stroke="#f00" stroke-width=".19"/>
<path d="M226.2 94.7l1.1 1.1M227.3 94.7l-1.2 1.1M79.5 119.4l1.1 1.2M80.6 119.4l-1.1 1.2M79.5 123.3l1.1 1.1M79.5 125.2l1.1 1.1M79.5 127.1l1.1 1.1M80.6 123.3l-1.1 1.1M80.6 125.2l-1.1 1.1M80.6 127.1l-1.1 1.1" fill="none" stroke="#804000" stroke-width=".17"/>
<path d="M86.7 115.4h5.7" fill="none" stroke="#004080" stroke-width=".17"/>
<text font-size="6.7" fill="#f00" x="5.8" y="204.1">ALINX Confidential</text>
<text font-size="4.6" x="61" y="141">IIC ADDRESS 0x98</text>
<text font-size="3" x="261" y="193.1">www.alinx.com</text>
<g font-size="2.7">
<text x="222.9" y="197.9">PAGE09 HDMI_IN_1080</text>
<text x="226.7" y="204.4">AXU4EV开发板 Schematics</text>
</g>
<g font-size="2.1" fill="#000080">
<text x="156.2" y="125.7">Y5</text>
<text x="163.9" y="133.3">28.63636Mhz</text>
</g>
<g font-size="1.7">
<text x="13.4" y="9.2">+1.8V</text>
<text x="30.1" y="8.8">DVDD_1V8</text>
<text x="72" y="8.8">+3.3V</text>
<text x="89.2" y="8.8">DVDDIO_3V3</text>
<text x="123.9" y="7.3">+1.8V</text>
<text x="138.7" y="6.9">CVDD_1V8</text>
<text x="176.8" y="6.9">+3.3V</text>
<text x="194" y="6.9">TVDD_3V3</text>
<text x="236.3" y="7.3">+1.8V</text>
<text x="256.8" y="6.9">PVDD_1V8</text>
<text x="158.5" y="27.8">+3.3V</text>
<text x="102.5" y="31.6">DVDDIO_3V3</text>
<text x="115.9" y="31.6">TVDD_3V3</text>
<text x="91.1" y="37.4">DVDD_1V8</text>
<text x="110.1" y="37.4">CVDD_1V8</text>
<text x="123.5" y="37.4">PVDD_1V8</text>
<text x="93" y="50.1" transform="rotate(-90 93 50.1)">24</text>
<text x="94.9" y="50.1" transform="rotate(-90 94.9 50.1)">60</text>
<text x="96.8" y="50.1" transform="rotate(-90 96.8 50.1)">52</text>
<text x="98.7" y="50.1" transform="rotate(-90 98.7 50.1)">40</text>
<text x="104.4" y="50.1" transform="rotate(-90 104.4 50.1)">44</text>
<text x="106.3" y="50.1" transform="rotate(-90 106.3 50.1)">34</text>
<text x="108.2" y="50.1" transform="rotate(-90 108.2 50.1)">23</text>
<text x="112" y="50.1" transform="rotate(-90 112 50.1)">2</text>
<text x="113.9" y="50.1" transform="rotate(-90 113.9 50.1)">14</text>
<text x="117.7" y="50.1" transform="rotate(-90 117.7 50.1)">5</text>
<text x="119.7" y="50.1" transform="rotate(-90 119.7 50.1)">8</text>
<text x="121.6" y="50.1" transform="rotate(-90 121.6 50.1)">11</text>
<text x="125.4" y="50.1" transform="rotate(-90 125.4 50.1)">57</text>
<text x="82.5" y="58.7">15</text>
<text x="82.5" y="60.6">16</text>
<text x="82.5" y="62.5">17</text>
<text x="82.5" y="64.4">18</text>
<text x="134.7" y="60.6">13</text>
<text x="134.7" y="62.5">12</text>
<text x="171.1" y="60.6">1</text>
<text x="171.1" y="62.5">2</text>
<text x="190" y="62.5">9</text>
<text x="190" y="60.6">10</text>
<text x="82.5" y="66.3">19</text>
<text x="82.5" y="68.2">20</text>
<text x="82.5" y="70.1">21</text>
<text x="82.5" y="72">22</text>
<text x="134.7" y="68.2">10</text>
<text x="134.7" y="70.1">9</text>
<text x="171.1" y="66.3">3</text>
<text x="171.1" y="70.1">4</text>
<text x="171.1" y="72">5</text>
<text x="190" y="72">6</text>
<text x="190" y="70.1">7</text>
<text x="190" y="66.3">8</text>
<text x="229.2" y="68.2">20</text>
<text x="229.2" y="66.3">22</text>
<text x="230.2" y="70.1">1</text>
<text x="230.2" y="72">2</text>
<text x="82.5" y="73.9">26</text>
<text x="82.5" y="75.8">27</text>
<text x="82.5" y="77.7">28</text>
<text x="134.7" y="75.8">7</text>
<text x="134.7" y="77.7">6</text>
<text x="230.2" y="73.9">3</text>
<text x="230.2" y="75.8">4</text>
<text x="230.2" y="77.7">5</text>
<text x="82.5" y="79.6">29</text>
<text x="82.5" y="81.5">30</text>
<text x="82.5" y="83.4">31</text>
<text x="134.7" y="83.4">4</text>
<text x="171.1" y="79.6">1</text>
<text x="171.1" y="81.5">2</text>
<text x="190" y="81.5">9</text>
<text x="190" y="79.6">10</text>
<text x="230.2" y="79.6">6</text>
<text x="230.2" y="81.5">7</text>
<text x="230.2" y="83.4">8</text>
<text x="82.5" y="85.3">32</text>
<text x="82.5" y="87.2">33</text>
<text x="82.5" y="89.1">35</text>
<text x="134.7" y="85.3">3</text>
<text x="171.1" y="85.3">3</text>
<text x="171.1" y="89.1">4</text>
<text x="190" y="89.1">7</text>
<text x="190" y="85.3">8</text>
<text x="229.2" y="87.2">10</text>
<text x="229.2" y="89.1">11</text>
<text x="230.2" y="85.3">9</text>
<text x="82.5" y="91">36</text>
<text x="82.5" y="92.9">37</text>
<text x="82.5" y="94.8">38</text>
<text x="134.7" y="94.8">62</text>
<text x="171.1" y="91">5</text>
<text x="190" y="91">6</text>
<text x="229.2" y="91">12</text>
<text x="229.2" y="92.9">13</text>
<text x="229.2" y="94.8">14</text>
<text x="82.5" y="96.8">39</text>
<text x="82.5" y="98.7">41</text>
<text x="82.5" y="100.6">42</text>
<text x="134.7" y="100.6">61</text>
<text x="134.7" y="96.8">63</text>
<text x="229.2" y="96.8">15</text>
<text x="229.2" y="98.7">16</text>
<text x="229.2" y="100.6">17</text>
<text x="82.5" y="106.3">25</text>
<text x="82.5" y="102.5">43</text>
<text x="134.7" y="104.4">1</text>
<text x="173" y="103.3">HDMI_RX_VCC5</text>
<text x="229.2" y="106.3">21</text>
<text x="229.2" y="102.5">18</text>
<text x="229.2" y="104.4">19</text>
<text x="82.5" y="108.2">45</text>
<text x="82.5" y="110.1">46</text>
<text x="82.5" y="112">47</text>
<text x="134.7" y="112">55</text>
<text x="134.7" y="108.2">64</text>
<text x="146.7" y="109">HDMI_RX_VCC5</text>
<text x="167.7" y="112.8">+3.3V</text>
<text x="192.4" y="112.8">+3.3V</text>
<text x="229.2" y="108.2">23</text>
<text x="60.2" y="114.7">+3.3V</text>
<text x="82.5" y="115.8">56</text>
<text x="82.5" y="119.6">48</text>
<text x="134.7" y="115.8">53</text>
<text x="134.7" y="117.7">54</text>
<text x="82.5" y="123.4">49</text>
<text x="82.5" y="125.3">50</text>
<text x="134.7" y="125.3">58</text>
<text x="134.7" y="123.4">59</text>
<text x="82.5" y="127.2">51</text>
<text x="157.8" y="129.1">2</text>
<text x="161.6" y="128.2" transform="rotate(-90 161.6 128.2)">3</text>
<text x="165.2" y="129.1">4</text>
<text x="110.1" y="136.6" transform="rotate(-90 110.1 136.6)">65</text>
<text x="161.6" y="133.7" transform="rotate(-90 161.6 133.7)">1</text>
<text x="218.7" y="133.8">HDMI_RX_VCC5</text>
<text x="90" y="157.4">+3.3V</text>
<text x="103.3" y="157.4">+3.3V</text>
<text x="141.4" y="159.3">HDMI_RX_VCC5HDMI_RX_VCC5</text>
<text x="258.7" y="166.3" transform="rotate(-90 258.7 166.3)">3</text>
<text x="253" y="169.1">1</text>
<text x="258.7" y="173.7" transform="rotate(-90 258.7 173.7)">2</text>
<text x="112.1" y="178.7">1</text>
<text x="130.9" y="178.7">8</text>
<text x="112.1" y="180.6">2</text>
<text x="112.1" y="182.5">3</text>
<text x="112.1" y="184.4">4</text>
<text x="130.9" y="184.4">5</text>
<text x="130.9" y="182.5">6</text>
<text x="130.9" y="180.6">7</text>
<text x="219.1" y="195.9">Title</text>
<text x="219.1" y="201.6">Size</text>
<text x="226.7" y="201.6">Document Number</text>
<text x="282" y="201.6">Rev</text>
<text x="283.9" y="203.5">1.0</text>
<text x="219.1" y="207.3">Date:</text>
<text x="229" y="207.3">Thursday, March 26, 2020</text>
<text x="257.2" y="207.3">Sheet</text>
<text x="266.7" y="207.3">9</text>
<text x="272.5" y="207.3">of</text>
<text x="278.2" y="207.3">22</text>
</g>
<g font-size="1.7" fill="#000080">
<text x="15.3" y="11.1">L19 BLM18SG121TN1</text>
<text x="76.2" y="11.1">L16 BLM18SG121TN1</text>
<text x="123.9" y="9.2">L18 BLM18SG121TN1</text>
<text x="181" y="9.2">L14 BLM18SG121TN1</text>
<text x="242" y="9.2">L20 BLM18SG121TN1</text>
<text x="32.4" y="16.8">C93</text>
<text x="38.1" y="16.8">C94</text>
<text x="43.9" y="16.8">C95</text>
<text x="49.6" y="16.8">C96</text>
<text x="55.3" y="16.8">C97</text>
<text x="61" y="16.8">C98</text>
<text x="66.7" y="16.8">C99</text>
<text x="91.5" y="16.8">C81</text>
<text x="97.2" y="16.8">C82</text>
<text x="102.9" y="16.8">C83</text>
<text x="108.6" y="16.8">C84</text>
<text x="114.3" y="16.8">C85</text>
<text x="120.1" y="16.8">C86</text>
<text x="141" y="14.9">C89</text>
<text x="146.7" y="14.9">C90</text>
<text x="152.4" y="14.9">C87</text>
<text x="158.2" y="14.9">C88</text>
<text x="163.9" y="14.9">C91</text>
<text x="169.6" y="14.9">C92</text>
<text x="196.3" y="14.9">C72</text>
<text x="202" y="14.9">C73</text>
<text x="207.7" y="14.9">C74</text>
<text x="213.4" y="14.9">C75</text>
<text x="219.1" y="14.9">C76</text>
<text x="224.8" y="14.9">C77</text>
<text x="259.1" y="14.9">C100</text>
<text x="264.8" y="14.9">C101</text>
<text x="270.5" y="14.9">C102</text>
<text x="276.3" y="14.9">C103</text>
<text x="32.4" y="20.6">22uF/25V</text>
<text x="38.1" y="20.6">10uF/25V</text>
<text x="43.9" y="20.6">0.1uF/25V</text>
<text x="49.6" y="20.6">0.1uF/25V</text>
<text x="55.3" y="20.6">0.1uF/25V</text>
<text x="61" y="20.6">0.1uF/25V</text>
<text x="66.7" y="20.6">0.1uF/25V</text>
<text x="91.5" y="20.6">22uF/25V</text>
<text x="97.2" y="20.6">10uF/25V</text>
<text x="102.9" y="20.6">0.1uF/25V</text>
<text x="108.6" y="20.6">0.1uF/25V</text>
<text x="114.3" y="20.6">0.1uF/25V</text>
<text x="120.1" y="20.6">0.1uF/25V</text>
<text x="141" y="18.7">22uF/25V</text>
<text x="146.7" y="18.7">10uF/25V</text>
<text x="152.4" y="18.7">0.1uF/25V</text>
<text x="158.2" y="18.7">1uF/25V</text>
<text x="163.9" y="18.7">0.1uF/25V</text>
<text x="169.6" y="18.7">0.1uF/25V</text>
<text x="196.3" y="18.7">22uF/25V</text>
<text x="202" y="18.7">10uF/25V</text>
<text x="207.7" y="18.7">0.1uF/25V</text>
<text x="213.4" y="18.7">0.1uF/25V</text>
<text x="219.1" y="18.7">0.1uF/25V</text>
<text x="224.8" y="18.7">0.1uF/25V</text>
<text x="259.1" y="18.7">22uF/25V</text>
<text x="264.8" y="18.7">10uF/25V</text>
<text x="270.5" y="18.7">0.1uF/25V</text>
<text x="276.3" y="18.7">0.1uF/25V</text>
<text x="162" y="35.8">R194</text>
<text x="162" y="37.7">27K</text>
<text x="163.1" y="47.3">D22</text>
<text x="83.9" y="51.1">U15</text>
<text x="163.1" y="49.6">BAS16XV2T1G</text>
<text x="173.4" y="58.7">U13</text>
<text x="242" y="64.4">J9</text>
<text x="173.4" y="77.7">U14</text>
<text x="177.2" y="75.8">TPD4E05U06</text>
<text x="141" y="94.9">R71</text>
<text x="150.5" y="94.9">NC</text>
<text x="177.2" y="94.9">TPD4E05U06</text>
<text x="209.6" y="93">R69</text>
<text x="219.1" y="93">22R</text>
<text x="141" y="96.8">R72</text>
<text x="150.5" y="96.8">NC</text>
<text x="194.3" y="100.6">L17 BLM18SG121TN1</text>
<text x="148.6" y="104.4">R70</text>
<text x="158.2" y="104.4">22R</text>
<text x="66.7" y="113.9">R64</text>
<text x="74.3" y="113.9">4.7K</text>
<text x="154.3" y="112">R188</text>
<text x="162" y="112">2K</text>
<text x="177.2" y="112">R206</text>
<text x="177.2" y="113.9">R207</text>
<text x="184.8" y="112">4.7K</text>
<text x="184.8" y="113.9">4.7K</text>
<text x="234.4" y="112">HDMI Connector</text>
<text x="165.8" y="123.5">C262</text>
<text x="171.5" y="123.5">18pF/25V</text>
<text x="255.3" y="127.3">R254</text>
<text x="259.7" y="130.3">Q7</text>
<text x="262.9" y="127.3">NC</text>
<text x="123.9" y="134.9">ADV7611BSWZ</text>
<text x="255.5" y="132.6">AO3415A</text>
<text x="278.9" y="137.8">R255</text>
<text x="165.8" y="138.7">C261</text>
<text x="173.4" y="138.7">18pF/25V</text>
<text x="246.2" y="139.8">R252</text>
<text x="246.7" y="142.9">47K</text>
<text x="280.1" y="140.6">10K_1%</text>
<text x="259.5" y="155.1">R253</text>
<text x="260.1" y="158.1">33R</text>
<text x="87.7" y="167.3">R189</text>
<text x="93.4" y="167.3">R190</text>
<text x="102.9" y="167.3">C264</text>
<text x="142.9" y="165.4">R193</text>
<text x="142.9" y="167.3">200K</text>
<text x="255.3" y="167.3">Q8</text>
<text x="87.7" y="169.2">1K</text>
<text x="93.4" y="169.2">1K</text>
<text x="102.9" y="169.2">0.1uF/25V</text>
<text x="156.2" y="173">R191</text>
<text x="162" y="173">R192</text>
<text x="239.7" y="168">R250</text>
<text x="247.9" y="168.2">1K</text>
<text x="259.1" y="169.2">MMBT3904LT1G</text>
<text x="115.7" y="174.1">U41</text>
<text x="150.5" y="178.7">C263</text>
<text x="156.2" y="174.9">1.5K_1%</text>
<text x="162" y="174.9">1.5K_1%</text>
<text x="245.8" y="176.8">R251</text>
<text x="245.8" y="178.7">10K_1%</text>
<text x="150.5" y="180.6">0.1uF/25V</text>
<text x="115.9" y="190.9">GTL2002D</text>
</g>
<g font-size="1.7" fill="#f00">
<text x="40" y="59.5">3</text>
<text x="44.4" y="59.8">HDMI_IN_D23</text>
<text x="61.4" y="58.7">HDMI_IN_D23</text>
<text x="40" y="61.4">3</text>
<text x="40" y="63.3">3</text>
<text x="40" y="65.2">3</text>
<text x="44.4" y="61.7">HDMI_IN_D22</text>
<text x="44.4" y="63.6">HDMI_IN_D21</text>
<text x="44.4" y="65.6">HDMI_IN_D20</text>
<text x="61.4" y="62.5">HDMI_IN_D21</text>
<text x="61.4" y="64.4">HDMI_IN_D20</text>
<text x="61.4" y="60.6">HDMI_IN_D22</text>
<text x="139.5" y="60.6">HDMI_RX_2P</text>
<text x="139.5" y="62.5">HDMI_RX_2N</text>
<text x="194.7" y="60.6">HDMI_RX_2P</text>
<text x="194.7" y="62.5">HDMI_RX_2N</text>
<text x="40" y="67.1">3</text>
<text x="40" y="69">3</text>
<text x="40" y="70.9">3</text>
<text x="44.4" y="67.5">HDMI_IN_D19</text>
<text x="44.4" y="69.4">HDMI_IN_D18</text>
<text x="44.4" y="71.3">HDMI_IN_D17</text>
<text x="61.4" y="66.3">HDMI_IN_D19</text>
<text x="61.4" y="68.2">HDMI_IN_D18</text>
<text x="61.4" y="70.1">HDMI_IN_D17</text>
<text x="139.5" y="68.2">HDMI_RX_1P</text>
<text x="139.5" y="70.1">HDMI_RX_1N</text>
<text x="194.7" y="70.1">HDMI_RX_1P</text>
<text x="40" y="76.6">3</text>
<text x="40" y="74.7">3</text>
<text x="40" y="72.8">3</text>
<text x="44.4" y="77">HDMI_IN_D14</text>
<text x="44.4" y="75.1">HDMI_IN_D15</text>
<text x="44.4" y="73.2">HDMI_IN_D16</text>
<text x="61.4" y="77.7">HDMI_IN_D13</text>
<text x="61.4" y="72">HDMI_IN_D16</text>
<text x="61.4" y="73.9">HDMI_IN_D15</text>
<text x="61.4" y="75.8">HDMI_IN_D14</text>
<text x="139.5" y="75.8">HDMI_RX_0P</text>
<text x="139.5" y="77.7">HDMI_RX_0N</text>
<text x="194.7" y="72">HDMI_RX_1N</text>
<text x="40" y="78.5">3</text>
<text x="40" y="80.4">3</text>
<text x="40" y="82.3">3</text>
<text x="44.4" y="78.9">HDMI_IN_D13</text>
<text x="44.4" y="80.8">HDMI_IN_D12</text>
<text x="44.4" y="82.7">HDMI_IN_D11</text>
<text x="61.4" y="79.6">HDMI_IN_D12</text>
<text x="61.4" y="81.5">HDMI_IN_D11</text>
<text x="61.4" y="83.4">HDMI_IN_D10</text>
<text x="139.5" y="83.4">HDMI_RX_CP</text>
<text x="194.7" y="79.6">HDMI_RX_0P</text>
<text x="194.7" y="81.5">HDMI_RX_0N</text>
<text x="40" y="84.2">3</text>
<text x="40" y="86.1">3</text>
<text x="40" y="88">3</text>
<text x="40" y="89.9">3</text>
<text x="44.4" y="84.6">HDMI_IN_D10</text>
<text x="44.4" y="86.5">HDMI_IN_D9</text>
<text x="44.4" y="88.4">HDMI_IN_D8</text>
<text x="61.4" y="85.3">HDMI_IN_D9</text>
<text x="61.4" y="87.2">HDMI_IN_D8</text>
<text x="61.4" y="89.2">HDMI_IN_D7</text>
<text x="139.5" y="85.3">HDMI_RX_CN</text>
<text x="194.7" y="89.2">HDMI_RX_CP</text>
<text x="40" y="91.8">3</text>
<text x="40" y="93.7">3</text>
<text x="40" y="95.7">3</text>
<text x="44.4" y="92.2">HDMI_IN_D6</text>
<text x="44.4" y="94.1">HDMI_IN_D5</text>
<text x="44.4" y="90.3">HDMI_IN_D7</text>
<text x="61.4" y="93">HDMI_IN_D5</text>
<text x="61.4" y="94.9">HDMI_IN_D4</text>
<text x="61.4" y="91.1">HDMI_IN_D6</text>
<text x="194.7" y="93">HDMI_I_CEC</text>
<text x="194.7" y="91.1">HDMI_RX_CN</text>
<text x="40" y="97.6">3</text>
<text x="40" y="99.5">3</text>
<text x="40" y="101.4">3</text>
<text x="44.4" y="96">HDMI_IN_D4</text>
<text x="44.4" y="97.9">HDMI_IN_D3</text>
<text x="44.4" y="99.8">HDMI_IN_D2</text>
<text x="44.4" y="101.7">HDMI_IN_D1</text>
<text x="61.4" y="96.8">HDMI_IN_D3</text>
<text x="61.4" y="98.7">HDMI_IN_D2</text>
<text x="61.4" y="100.6">HDMI_IN_D1</text>
<text x="141.4" y="100.6">HDMI_I_CEC</text>
<text x="206.2" y="96.8">HDMI_RX_DSCL</text>
<text x="206.2" y="98.7">HDMI_RX_DSDA</text>
<text x="40" y="107.1">3</text>
<text x="40" y="103.3">3</text>
<text x="44.4" y="107.5">HDMI_IN_CLK</text>
<text x="44.4" y="103.7">HDMI_IN_D0</text>
<text x="61.4" y="102.5">HDMI_IN_D0</text>
<text x="61.4" y="106.3">HDMI_IN_CLK</text>
<text x="208.1" y="104.4">HDMI_RX_HPDET</text>
<text x="40" y="109">3</text>
<text x="40" y="110.9">3</text>
<text x="40" y="112.8">3</text>
<text x="44.4" y="109.4">HDMI_IN_DE</text>
<text x="44.4" y="111.3">HDMI_IN_HS</text>
<text x="44.4" y="113.2">HDMI_IN_VS</text>
<text x="61.4" y="112">HDMI_IN_VS</text>
<text x="61.4" y="110.1">HDMI_IN_HS</text>
<text x="61.4" y="108.2">HDMI_IN_DE</text>
<text x="40" y="116.6">3</text>
<text x="43.3" y="116.8">HDMI_RX_RSTN</text>
<text x="62.5" y="115.8">HDMI_RX_RSTN</text>
<text x="147.1" y="115.8">HDMI_IN_SCL</text>
<text x="147.1" y="117.7">HDMI_IN_SDA</text>
<text x="196.4" y="116.8">HDMI_IN_SCL</text>
<text x="196.4" y="118.9">HDMI_IN_SDA</text>
<text x="211.5" y="116.6">3</text>
<text x="211.5" y="118.5">3</text>
<text x="268.8" y="133">HDMI_RX_HPDET</text>
<text x="213" y="170.1">HPDET_EN</text>
<text x="229" y="169.2">HPDET_EN</text>
<text x="242" y="169.9">2</text>
<text x="53.4" y="183.3">2</text>
<text x="53.4" y="185.2">2</text>
<text x="59.7" y="183.7">HDMI_DSCL</text>
<text x="59.7" y="185.6">HDMI_DSDA</text>
<text x="76.6" y="182.5">HDMI_DSCL</text>
<text x="76.6" y="184.4">HDMI_DSDA</text>
<text x="166.2" y="182.5">HDMI_RX_DSCL</text>
<text x="166.2" y="184.4">HDMI_RX_DSDA</text>
</g>
<g font-size="1.7" fill="#004080">
<text x="86.7" y="59.8">P23</text>
<text x="94.2" y="57.3" transform="rotate(-90 94.2 57.3)">DVDD</text>
<text x="96.1" y="57.3" transform="rotate(-90 96.1 57.3)">DVDD</text>
<text x="98" y="57.3" transform="rotate(-90 98 57.3)">DVDD</text>
<text x="99.9" y="57.3" transform="rotate(-90 99.9 57.3)">DVDD</text>
<text x="105.6" y="59.1" transform="rotate(-90 105.6 59.1)">DVDDIO</text>
<text x="107.5" y="59.1" transform="rotate(-90 107.5 59.1)">DVDDIO</text>
<text x="109.4" y="59.1" transform="rotate(-90 109.4 59.1)">DVDDIO</text>
<text x="113.2" y="57.3" transform="rotate(-90 113.2 57.3)">CVDD</text>
<text x="115.1" y="57.3" transform="rotate(-90 115.1 57.3)">CVDD</text>
<text x="119" y="57.1" transform="rotate(-90 119 57.1)">TVDD</text>
<text x="120.9" y="57.1" transform="rotate(-90 120.9 57.1)">TVDD</text>
<text x="122.8" y="57.1" transform="rotate(-90 122.8 57.1)">TVDD</text>
<text x="126.6" y="57.2" transform="rotate(-90 126.6 57.2)">PVDD</text>
<text x="86.7" y="61.7">P22</text>
<text x="86.7" y="63.6">P21</text>
<text x="86.7" y="65.6">P20</text>
<text x="126" y="61.7">RXA_2+</text>
<text x="126.4" y="63.6">RXA_2-</text>
<text x="174.3" y="61.7">D1+</text>
<text x="174.3" y="63.6">D1-</text>
<text x="184.3" y="63.6">NC3</text>
<text x="184.3" y="61.7">NC4</text>
<text x="86.7" y="67.5">P19</text>
<text x="86.7" y="69.4">P18</text>
<text x="86.7" y="71.3">P17</text>
<text x="126" y="69.4">RXA_1+</text>
<text x="126.4" y="71.3">RXA_1-</text>
<text x="174.3" y="67.5">GND1</text>
<text x="174.3" y="71.3">D2+</text>
<text x="182.9" y="67.5">GND2</text>
<text x="184.3" y="71.3">NC2</text>
<text x="233.4" y="69.4">SHELL1</text>
<text x="233.4" y="71.3">D2+</text>
<text x="233.4" y="67.5">SHELL3</text>
<text x="86.7" y="73.2">P16</text>
<text x="86.7" y="75.1">P15</text>
<text x="86.7" y="77">P14</text>
<text x="126" y="77">RXA_0+</text>
<text x="174.3" y="73.2">D2-</text>
<text x="184.3" y="73.2">NC1</text>
<text x="233.4" y="73.2">D2 Shield</text>
<text x="233.4" y="75.1">D2-</text>
<text x="233.4" y="77">D1+</text>
<text x="86.7" y="78.9">P13</text>
<text x="86.7" y="80.8">P12</text>
<text x="86.7" y="82.7">P11</text>
<text x="126.4" y="78.9">RXA_0-</text>
<text x="174.3" y="80.8">D1+</text>
<text x="174.3" y="82.7">D1-</text>
<text x="184.3" y="82.7">NC3</text>
<text x="184.3" y="80.8">NC4</text>
<text x="233.4" y="78.9">D1 Shield</text>
<text x="233.4" y="80.8">D1-</text>
<text x="233.4" y="82.7">D0+</text>
<text x="86.7" y="84.6">P10</text>
<text x="86.7" y="86.5">P9</text>
<text x="86.7" y="88.4">P8</text>
<text x="125.7" y="84.6">RXA_C+</text>
<text x="126.2" y="86.5">RXA_C-</text>
<text x="174.3" y="86.5">GND1</text>
<text x="182.9" y="86.5">GND2</text>
<text x="233.4" y="84.6">D0 Shield</text>
<text x="233.4" y="86.5">D0-</text>
<text x="233.4" y="88.4">CK+</text>
<text x="86.7" y="90.3">P7</text>
<text x="86.7" y="92.2">P6</text>
<text x="86.7" y="94.1">P5</text>
<text x="174.3" y="90.3">D2+</text>
<text x="174.3" y="92.2">D2-</text>
<text x="184.3" y="92.2">NC1</text>
<text x="184.3" y="90.3">NC2</text>
<text x="233.4" y="90.3">CK Shield</text>
<text x="233.4" y="92.2">CK-</text>
<text x="233.4" y="94.1">CE Remote</text>
<text x="86.7" y="96">P4</text>
<text x="86.7" y="97.9">P3</text>
<text x="86.7" y="99.8">P2</text>
<text x="86.7" y="101.7">P1</text>
<text x="123.1" y="97.9">DDCA_SDA</text>
<text x="123.3" y="96">DDCA_SCL</text>
<text x="128.8" y="101.7">CEC</text>
<text x="233.4" y="96">NC</text>
<text x="233.4" y="97.9">DDC CLK</text>
<text x="233.4" y="99.8">DDC DATA</text>
<text x="233.4" y="101.7">GND</text>
<text x="86.7" y="107.5">LLC</text>
<text x="86.7" y="103.7">P0</text>
<text x="122.6" y="105.6">HPA_A/INT2</text>
<text x="233.4" y="107.5">SHELL2</text>
<text x="233.4" y="103.7">+5V</text>
<text x="233.4" y="105.6">HP DET</text>
<text x="86.7" y="109.4">DE</text>
<text x="86.7" y="111.3">HS</text>
<text x="86.7" y="113.2">VS/FIELD/ALSB</text>
<text x="125.9" y="109.4">RXA_5V</text>
<text x="128.7" y="113.2">INT1</text>
<text x="233.4" y="109.4">SHELL4</text>
<text x="86.7" y="117">RESET</text>
<text x="128.9" y="118.9">SDA</text>
<text x="129.1" y="117">SCL</text>
<text x="86.7" y="120.8">AP</text>
<text x="86.7" y="124.6">SCLK/INT2</text>
<text x="126.9" y="124.6">XTALN</text>
<text x="86.7" y="126.5">LRCLK</text>
<text x="86.7" y="128.4">MCLK/INT2</text>
<text x="127" y="126.5">XTALP</text>
<text x="111.3" y="132.4" transform="rotate(-90 111.3 132.4)">GND</text>
<text x="115.3" y="179.9">GND</text>
<text x="123.9" y="179.9">GREF</text>
<text x="115.3" y="181.8">SREF</text>
<text x="115.3" y="183.7">S1</text>
<text x="115.3" y="185.6">S2</text>
<text x="124" y="181.8">DREF</text>
<text x="126.4" y="185.6">D2</text>
<text x="126.4" y="183.7">D1</text>
</g>
<g font-size="1.4">
<text x="30.5" y="1.4">5</text>
<text x="87.7" y="1.4">4</text>
<text x="144.8" y="1.4">3</text>
<text x="202" y="1.4">2</text>
<text x="259.1" y="1.4">1</text>
<text x=".5" y="28.9">D</text>
<text x="288.2" y="28.9">D</text>
<text x=".5" y="80.3">C</text>
<text x="288.2" y="80.3">C</text>
<text x=".5" y="131.7">B</text>
<text x="288.2" y="131.7">B</text>
<text x=".5" y="183.2">A</text>
<text x="288.2" y="183.2">A</text>
<text x="30.5" y="209.1">5</text>
<text x="87.7" y="209.1">4</text>
<text x="144.8" y="209.1">3</text>
<text x="202" y="209.1">2</text>
<text x="259.1" y="209.1">1</text>
</g>
</svg>
